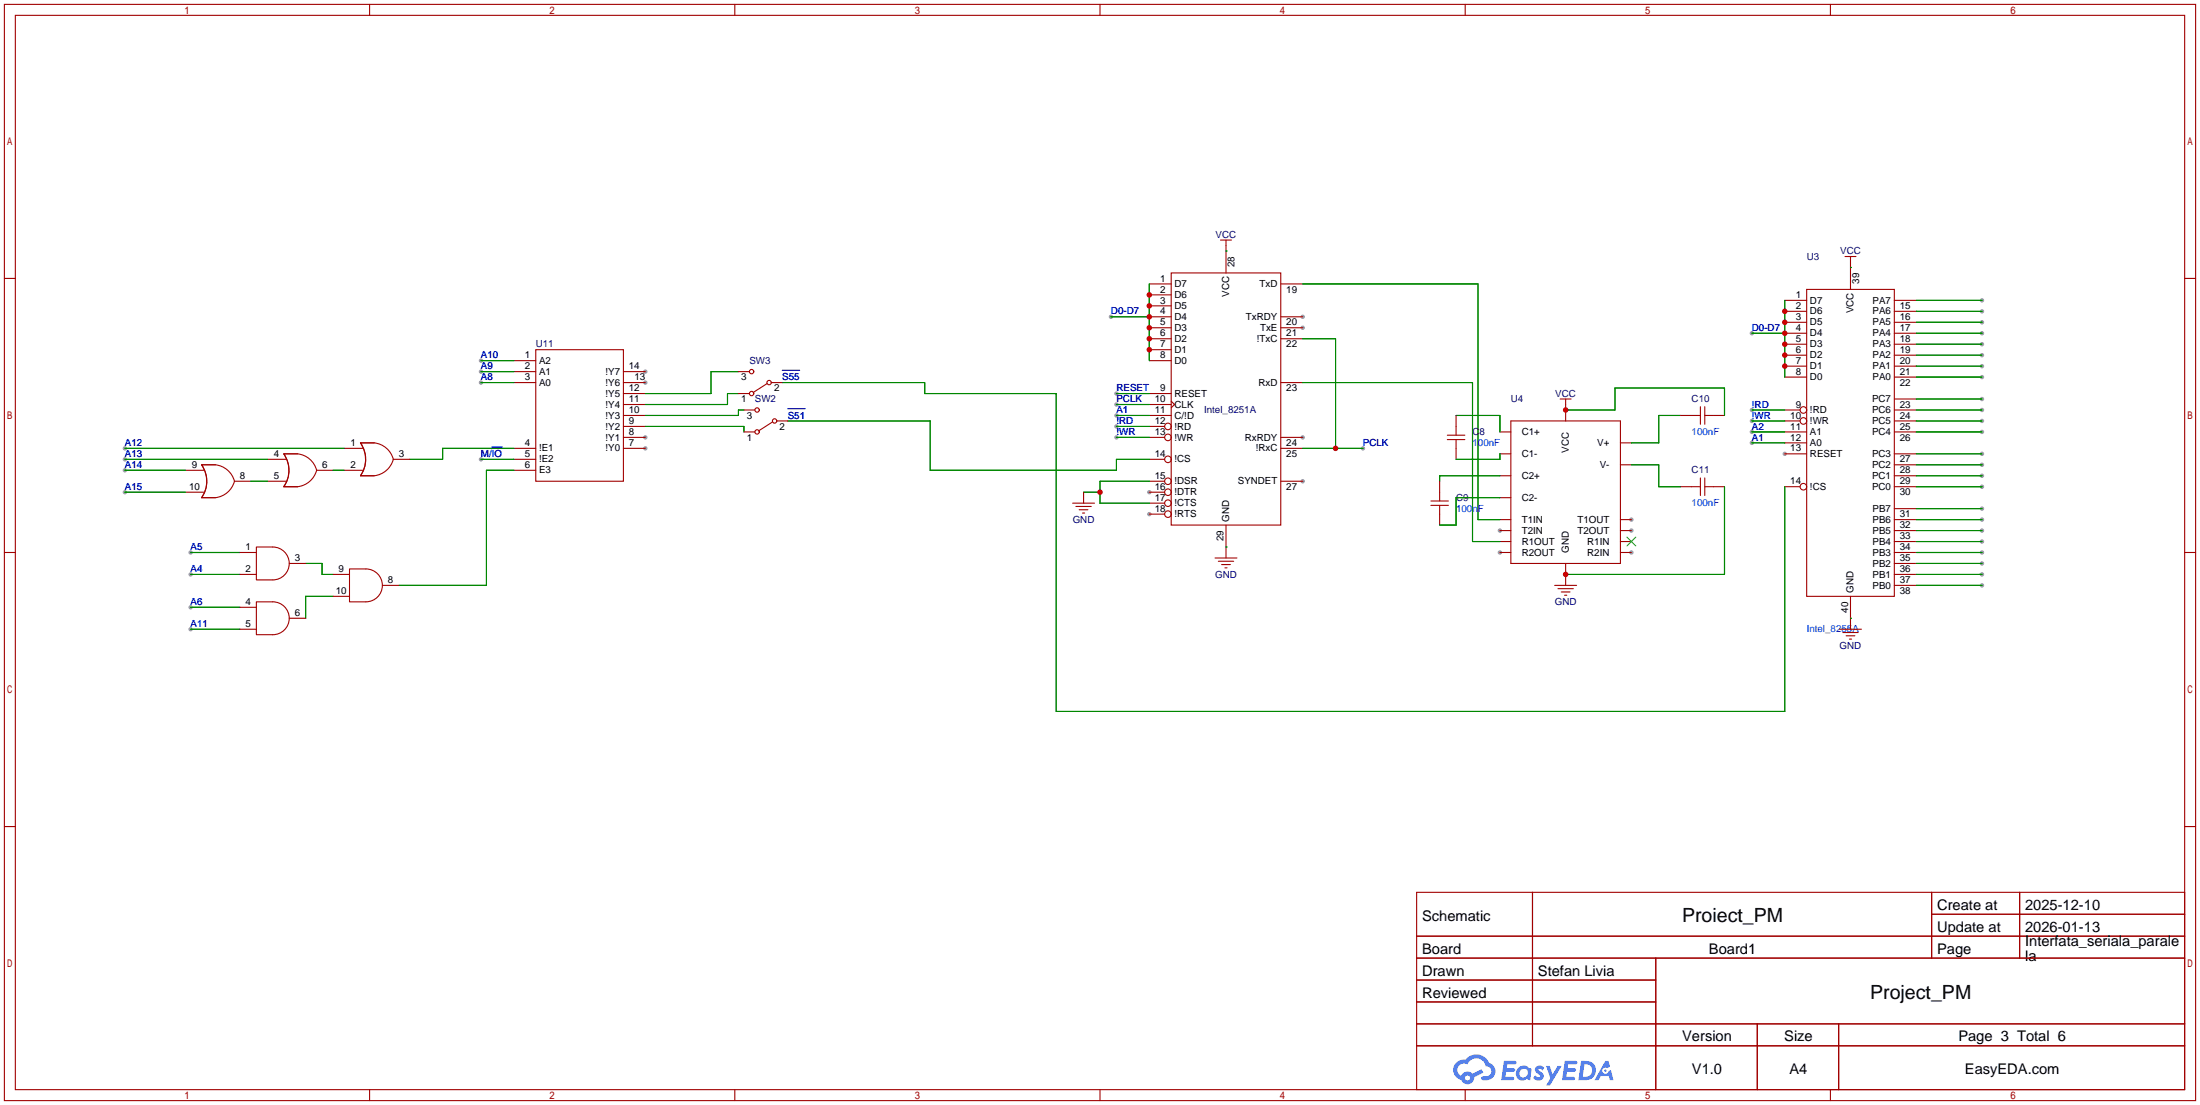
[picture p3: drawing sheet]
<svg xmlns="http://www.w3.org/2000/svg" width="510mm" height="256mm" viewBox="0 0 510 256" stroke-linecap="round" stroke-linejoin="round" font-family="sans-serif">
<g fill="#999">
<circle cx="413.8" cy="105.2" r=".51"/>
<circle cx="266.4" cy="114" r=".51"/>
<circle cx="266.4" cy="119.1" r=".51"/>
<circle cx="302" cy="73.4" r=".51"/>
<circle cx="302" cy="75.9" r=".51"/>
<circle cx="302" cy="101.3" r=".51"/>
<circle cx="302" cy="111.5" r=".51"/>
<circle cx="347.7" cy="122.9" r=".51"/>
<circle cx="347.7" cy="128" r=".51"/>
<circle cx="378.2" cy="120.4" r=".51"/>
<circle cx="378.2" cy="122.9" r=".51"/>
<circle cx="378.2" cy="128" r=".51"/>
<circle cx="149.6" cy="103.9" r=".51"/>
<circle cx="149.6" cy="101.3" r=".51"/>
<circle cx="149.6" cy="88.6" r=".51"/>
<circle cx="149.6" cy="86.1" r=".51"/>
<circle cx="257.6" cy="73.4" r=".51"/>
<circle cx="258.8" cy="93.7" r=".51"/>
<circle cx="258.8" cy="96.3" r=".51"/>
<circle cx="258.8" cy="98.8" r=".51"/>
<circle cx="258.8" cy="101.3" r=".51"/>
<circle cx="258.8" cy="91.2" r=".51"/>
<circle cx="316" cy="103.9" r=".51"/>
<circle cx="111.5" cy="83.6" r=".51"/>
<circle cx="111.5" cy="86.1" r=".51"/>
<circle cx="111.5" cy="88.6" r=".51"/>
<circle cx="406.1" cy="102.6" r=".51"/>
<circle cx="406.1" cy="100.1" r=".51"/>
<circle cx="406.1" cy="97.5" r=".51"/>
<circle cx="406.1" cy="95" r=".51"/>
<circle cx="406.1" cy="77.2" r=".51"/>
<circle cx="459.5" cy="77.2" r=".51"/>
<circle cx="459.5" cy="79.8" r=".51"/>
<circle cx="459.5" cy="82.3" r=".51"/>
<circle cx="459.5" cy="84.8" r=".51"/>
<circle cx="459.5" cy="87.4" r=".51"/>
<circle cx="459.5" cy="92.5" r=".51"/>
<circle cx="459.5" cy="95" r=".51"/>
<circle cx="459.5" cy="97.5" r=".51"/>
<circle cx="459.5" cy="100.1" r=".51"/>
<circle cx="459.5" cy="105.2" r=".51"/>
<circle cx="459.5" cy="107.7" r=".51"/>
<circle cx="459.5" cy="110.2" r=".51"/>
<circle cx="459.5" cy="112.8" r=".51"/>
<circle cx="459.5" cy="117.9" r=".51"/>
<circle cx="459.5" cy="120.4" r=".51"/>
<circle cx="459.5" cy="122.9" r=".51"/>
<circle cx="459.5" cy="125.5" r=".51"/>
<circle cx="459.5" cy="128" r=".51"/>
<circle cx="459.5" cy="130.6" r=".51"/>
<circle cx="459.5" cy="133.1" r=".51"/>
<circle cx="459.5" cy="135.6" r=".51"/>
<circle cx="459.5" cy="72.1" r=".51"/>
<circle cx="459.5" cy="74.7" r=".51"/>
<circle cx="459.5" cy="69.6" r=".51"/>
<circle cx="44.2" cy="128" r=".51"/>
<circle cx="44.2" cy="133.1" r=".51"/>
<circle cx="44.2" cy="145.8" r=".51"/>
<circle cx="29" cy="109" r=".51"/>
<circle cx="29" cy="114" r=".51"/>
<circle cx="29" cy="106.4" r=".51"/>
<circle cx="29" cy="103.9" r=".51"/>
<circle cx="44.2" cy="140.7" r=".51"/>
<circle cx="111.5" cy="106.4" r=".51"/>
</g>
<g fill="none" stroke="#a10000" stroke-width=".25">
<path d="M1 1h508v254h-508zM3.6 3.6h502.9v248.9h-502.9zM85.7 1v2.6M170.3 1v2.6M255 1v2.6M339.7 1v2.6M424.3 1v2.6M1 64.5h2.6M506.5 64.5h2.5M1 128h2.6M506.5 128h2.5M1 191.5h2.6"/>
<path d="M506.5 191.5h2.5M328.4 206.8h178.1v45.7h-178.1zM328.4 216.9h178.1M355.3 206.8v35.5M447.8 206.8v15.2M447.8 211.8h58.7M468.2 206.8v15.2M328.4 222h178.1M328.4 227.1h55.5M328.4 237.2h178.1M328.4 232.2h55.5M383.9 222v30.5"/>
<path d="M407.4 237.2v15.3M426.3 237.2v15.3M85.7 252.5v2.5M170.3 252.5v2.5M255 252.5v2.5M328.4 242.3h178.1M339.7 252.5v2.5M424.3 252.5v2.5"/>
</g>
<g fill="#5487ff">
<path d="M356.2 247.2a1.3 1.3 0 0 1 1.8 .2l-.4 .7a.54 .54 0 0 0-.9-.3l.1 .2a1.28 1.28 0 0 1 .8 2 1.53 1.53 0 0 1-2.2-.2l.5-.6 .8 .4a.31 .31 0 0 0 .4-.3 .31 .31 0 0 0-.3-.3 1.12 1.12 0 0 1-.6-1.8z"/>
<path d="M358.4 247h.9l.6 1.9 1.2-1.9h.9l-2.7 4.5h-.9l1-1.7z"/>
<path d="M348.7 245.8h2.2a.46 .46 0 0 1 .5 .1 .46 .46 0 0 1 .1 .5l-.3 .2h-1.8l-.1 .9h1.6a.4 .4 0 0 1 .4 .5 .4 .4 0 0 1-.4 .3h-1.7l-.2 1.2h1.4a.46 .46 0 0 1 .5 .1 .46 .46 0 0 1 .1 .5l-.3 .2h-2.7z"/>
<path d="M362.8 245.8h2.2a.47 .47 0 0 1 .5 .1 .47 .47 0 0 1 .1 .5l-.3 .2h-1.8l-.1 .9h1.6a.4 .4 0 0 1 .4 .5 .4 .4 0 0 1-.4 .3h-1.7l-.2 1.2h1.4a.46 .46 0 0 1 .5 .1 .46 .46 0 0 1 .1 .5l-.3 .2h-2.7z"/>
<path d="M372.2 245.8h.7l.4 1.4-.7 .3a.75 .75 0 0 0-1.1 .3 .75 .75 0 0 0 .5 1 .75 .75 0 0 0 .9-.6l.5-.3 .7 2.4h-.9l-.2-1h-1.9l-.5 1h-.9z"/>
<path d="M366.6 245.8l-.7 4.5h1.5a2.27 2.27 0 0 0 2.6-2.3 2.27 2.27 0 0 0-2.7-2.2zM367.3 246.6a1.5 1.5 0 0 1 1.8 1.5 1.5 1.5 0 0 1-1.9 1.4h-.3z"/>
<path d="M352 247.4a1.6 1.6 0 0 0-.3 2.3 1.6 1.6 0 0 0 2.3 .2l.8 .4 .3-2.5-.2-.3h-.5a1.58 1.58 0 0 0-2.4-.1zM352.6 248a.99 .99 0 0 1 1.6 .5 .99 .99 0 0 1-1.3 1.1 .98 .98 0 0 1-.3-1.6z"/>
<path d="M337.6 246.2a2.37 2.37 0 0 0 1.2 4 1.54 1.54 0 0 0 1.7 1 1.54 1.54 0 0 0 1.3-1.6l2.1-1.1-.5-.8-2 1.1a1.57 1.57 0 0 0-2.6 .5 1.5 1.5 0 0 1-.8-2.1 1.5 1.5 0 0 1 2.2-.6 2.23 2.23 0 0 1 2.3-1.4 2.23 2.23 0 0 1 2 1.9 1.16 1.16 0 0 1 1.2 1 1.16 1.16 0 0 1-1.1 1.3h-.6a.47 .47 0 0 0-.6 .4 .47 .47 0 0 0 .4 .5 2.14 2.14 0 0 0 2.7-1.3 2.14 2.14 0 0 0-1.3-2.8 3.2 3.2 0 0 0-5.5-.7l-1.1 .1zM339.6 249.8a.6 .6 0 0 1 1.2 0 .6 .6 0 0 1-1.2 0z"/>
<circle cx="372.2" cy="248.1" r=".28"/>
</g>
<g fill="none" stroke="#a10000" stroke-width=".25">
<path d="M283 55.6h2.5M284.2 55.6v7.6M427.7 59.4h2.6M429 59.4v7.7M266.4 65.8h5.1M266.4 68.3h5.1M266.4 70.9h5.1M266.4 73.4h5.1M266.4 75.9h5.1M266.4 78.5h5.1M271.5 63.2h25.4v58.5h-25.4zM296.9 65.8h5.1"/>
<path d="M296.9 73.4h5.1M296.9 75.9h5.1M296.9 78.5h5.1M413.8 69.6h5M413.8 72.1h5M413.8 74.7h5M413.8 77.2h5M413.8 79.8h5M418.8 67.1h20.4v71.1h-20.4zM439.2 69.6h5M439.2 72.1h5M439.2 74.7h5"/>
<path d="M439.2 77.2h5M439.2 79.8h5M119.1 83.6h5.1M119.1 88.6h5.1M119.1 86.1h5.1M124.2 81h20.3v30.5h-20.3zM144.5 91.2h5.1M144.5 93.7h5.1M144.5 96.3h5.1M144.5 98.8h5.1M144.5 88.6h5.1M144.5 86.1h5.1"/>
<path d="M171.2 91.2h2.5M171.2 86.1h2.5M172.5 95h2.5M177.8 88.9l-3.2 2M178.8 88.6h2.6M179.1 97.8l-3.2 2M180.1 97.5h2.5M266.4 81h5.1M266.4 83.6h5.1M266.4 91.2h5.1M266.4 93.7h5.1M266.4 96.3h5.1"/>
<path d="M266.4 98.8h3.6M271.5 93l.8 .7-.8 .8M296.9 88.6h5.1M337.6 96.3v4.5M350.3 97.5h25.4v33.1h-25.4zM361.7 92.5h2.5M363 92.5v5M389.6 96.3h4.6M394.2 94.2v4.1M395.2 96.3h4.6M395.2 94.2v4.1M413.8 82.3h5"/>
<path d="M413.8 84.8h5M413.8 87.4h5M413.8 95h3.5M413.8 97.5h3.5M439.2 82.3h5M439.2 84.8h5M439.2 87.4h5M439.2 95h5M439.2 97.5h5M439.2 92.5h5M42.9 114h4.3M42.9 109h4.3"/>
<path d="M46.7 107.7h3.2h-3.2a6.6 6.6 0 0 1 0 7.6h3.2h-3.2a6.7 6.7 0 0 0 0-7.6zM49.9 107.7a5.1 5.1 0 0 1 4.5 3.8M54.4 111.5a5.2 5.2 0 0 1-4.5 3.8M54.4 111.5h3.8M62 106.4h4.3M62 111.5h4.3M69 105.2h-3.2a6.6 6.6 0 0 1 0 7.6h3.2M69 105.2a5.1 5.1 0 0 1 4.4 3.8M73.4 109a5.2 5.2 0 0 1-4.4 3.8M73.4 109h3.8M79.8 103.9h4.3M79.8 109h4.3"/>
<path d="M86.7 102.6h-3.1a6.6 6.6 0 0 1 0 7.6h3.1M86.8 102.6a5.1 5.1 0 0 1 4.4 3.8M91.2 106.4a5.2 5.2 0 0 1-4.4 3.8M91.2 106.4h3.8M119.1 106.4h5.1M119.1 103.9h5.1M119.1 109h5.1M144.5 101.3h5.1M144.5 103.9h5.1M172.5 100.1h2.5M248.7 116.6h5M249.4 117.3h3.6"/>
<path d="M250.2 118.1h2M251 118.9h.5M251.2 114v2.6M266.4 101.3h3.6M266.4 106.4h3.6M266.4 111.5h3.6M266.4 114h3.6M266.4 116.6h3.6M266.4 119.1h3.6M296.9 101.3h5.1M296.9 111.5h5.1M296.9 103.9h5.1"/>
<path d="M331.7 116.1h4.1M331.7 117.1h4.1M333.8 111.5v4.6M333.8 117.1v4.6M335.5 100.8h4.1M335.5 101.9h4.1M337.6 101.9v4.5M347.7 100.1h2.6M347.7 105.2h2.6M347.7 110.2h2.6M347.7 115.3h2.6M375.7 102.6h2.5"/>
<path d="M375.7 107.7h2.5M389.6 112.8h4.6M394.2 110.7v4.1M395.2 112.8h4.6M395.2 110.7v4.1M413.8 100.1h5M413.8 102.6h5M413.8 105.2h5M413.8 112.8h3.5M439.2 100.1h5M439.2 105.2h5M439.2 112.8h5"/>
<path d="M439.2 107.7h5M439.2 110.2h5M439.2 117.9h5M55.6 128h3.8M55.6 133.1h3.8M59.4 126.7h3.8a3.8 3.8 0 0 1 3.9 3.9 3.8 3.8 0 0 1-3.9 3.8h-3.8zM59.4 139.4h3.8a3.8 3.8 0 0 1 3.9 3.9 3.8 3.8 0 0 1-3.9 3.8h-3.8zM67.1 130.6h3.8M77.2 133.1h3.8M77.2 138.2h3.8M81 131.8h3.8a3.8 3.8 0 0 1 3.8 3.8 3.8 3.8 0 0 1-3.8 3.8h-3.8zM88.6 135.6h3.9"/>
<path d="M281.7 129.3h5.1M282.4 130h3.6M283.2 130.8h2M284 131.6h.5M284.2 121.7v7.6M347.7 120.4h2.6M347.7 122.9h2.6M347.7 125.5h2.6M347.7 128h2.6M360.4 135.6h5.1M361.2 136.4h3.5M361.9 137.2h2.1"/>
<path d="M362.7 137.9h.5M363 130.6v5M375.7 120.4h2.5M375.7 122.9h2.5M375.7 125.5h2.5M375.7 128h2.5M429 138.2v7.6M439.2 120.4h5M439.2 122.9h5M439.2 125.5h5M439.2 128h5M439.2 130.6h5"/>
<path d="M439.2 133.1h5M439.2 135.6h5M55.6 145.8h3.8M55.6 140.7h3.8M67.1 143.3h3.8M426.5 145.8h5M427.2 146.6h3.6M428 147.3h2M428.8 148.1h.5"/>
<circle cx="174.2" cy="86.1" r=".51"/>
<circle cx="174.2" cy="91.2" r=".51"/>
<circle cx="175.5" cy="95" r=".51"/>
<circle cx="178.3" cy="88.6" r=".51"/>
<circle cx="179.6" cy="97.5" r=".51"/>
<circle cx="270.8" cy="98.8" r=".76"/>
<circle cx="418.1" cy="97.5" r=".76"/>
<circle cx="418.1" cy="95" r=".76"/>
<circle cx="175.5" cy="100.1" r=".51"/>
<circle cx="270.8" cy="116.6" r=".76"/>
<circle cx="270.8" cy="114" r=".76"/>
<circle cx="270.8" cy="101.3" r=".76"/>
<circle cx="270.8" cy="111.5" r=".76"/>
<circle cx="270.8" cy="119.1" r=".76"/>
<circle cx="270.8" cy="106.4" r=".76"/>
<circle cx="418.1" cy="112.8" r=".76"/>
</g>
<path d="M377.2 124.5l2 2M379.2 124.5l-2 2" fill="none" stroke="#3c3" stroke-width=".25"/>
<path d="M181.4 85.8h4M182.6 94.7h4.1M114 103.6h2.4" fill="none" stroke="#00f" stroke-width=".23"/>
<g fill="none" stroke="#008700" stroke-width=".25">
<path d="M284.2 58.2h.1M257.6 73.4h8.8M266.4 65.8v17.8M302 65.8h40.6v54.6h5.1M302 78.5h7.6v25.4M406.1 77.2h7.7M413.8 69.6v17.8M429 62h.1M444.2 77.2h15.3M444.2 79.8h15.3M444.2 72.1h15.3M444.2 74.7h15.3"/>
<path d="M444.2 69.6h15.3M111.5 88.6h7.6M111.5 83.6h7.6M111.5 86.1h7.6M149.6 98.8h22.9v1.3M171.2 91.2h-2.5v2.5h-19.1M171.2 86.1h-6.4v5.1h-15.2M172.5 95h-1.3v1.3h-21.6M181.4 88.6h33v2.6h30.5v73.6h168.9v-52M182.6 97.5h33v11.5h43.2v-2.6h7.6M258.8 93.7h7.6M258.8 96.3h7.6"/>
<path d="M258.8 98.8h7.6M258.8 91.2h7.6M302 88.6h39.4v36.9h6.3M337.6 96.3h10.1v3.8M363 95h11.4v-5.1h25.4v6.4M389.6 96.3h-5v6.3h-6.4M406.1 97.5h7.7M406.1 95h7.7M444.2 97.5h15.3M444.2 95h15.3M444.2 82.3h15.3M444.2 84.8h15.3"/>
<path d="M444.2 87.4h15.3M444.2 92.5h15.3M29 106.4h33M29 109h13.9M29 114h13.9M29 103.9h50.8M58.2 111.5h3.8M77.2 109h2.6M111.5 106.4h7.6M119.1 103.9h-16.5v2.5h-7.6M119.1 109h-6.3v26.6h-20.3M251.2 114h3.8"/>
<path d="M258.8 101.3h7.6M266.4 111.5h-11.4v5.1h11.4M302 103.9h14M347.7 105.2v1.2h-10.1M347.7 110.2h-13.9v1.3M347.7 115.3h-10.1v6.4h-3.8M378.2 107.7h6.4v5.1h5M399.8 112.8v20.3h-36.8M406.1 102.6h7.7M406.1 100.1h7.7M444.2 110.2h15.3M444.2 112.8h15.3"/>
<path d="M444.2 107.7h15.3M444.2 100.1h15.3M444.2 105.2h15.3M444.2 117.9h15.3M44.2 133.1h11.4M44.2 128h11.4M70.9 130.6h3.8v2.5h2.5M77.2 138.2h-6.3v5.1M284.2 126.7h.1M444.2 120.4h15.3M444.2 125.5h15.3M444.2 133.1h15.3"/>
<path d="M444.2 135.6h15.3M444.2 122.9h15.3M444.2 128h15.3M444.2 130.6h15.3M44.2 145.8h11.4M44.2 140.7h11.4M429 143.3h.1"/>
</g>
<g fill="#c00">
<circle cx="266.4" cy="68.3" r=".63"/>
<circle cx="266.4" cy="70.9" r=".63"/>
<circle cx="266.4" cy="73.4" r=".63"/>
<circle cx="266.4" cy="75.9" r=".63"/>
<circle cx="266.4" cy="78.5" r=".63"/>
<circle cx="266.4" cy="81" r=".63"/>
<circle cx="255" cy="114" r=".63"/>
<circle cx="309.6" cy="103.9" r=".63"/>
<circle cx="363" cy="95" r=".63"/>
<circle cx="363" cy="133.1" r=".63"/>
<circle cx="413.8" cy="72.1" r=".63"/>
<circle cx="413.8" cy="74.7" r=".63"/>
<circle cx="413.8" cy="77.2" r=".63"/>
<circle cx="413.8" cy="79.8" r=".63"/>
<circle cx="413.8" cy="82.3" r=".63"/>
<circle cx="413.8" cy="84.8" r=".63"/>
</g>
<g font-size="4.5">
<text x="390" y="213.6">Proiect_PM</text>
<text x="433.6" y="231.4">Project_PM</text>
</g>
<g font-size="3.4">
<text x="329.7" y="213.4">Schematic</text>
<text x="449.1" y="210.8">Create at</text>
<text x="449.1" y="215.9">Update at</text>
<text x="469.5" y="210.8">2025-12-10</text>
<text x="469.5" y="215.9">2026-01-13</text>
<text x="329.7" y="221">Board</text>
<text x="396.2" y="221">Board1</text>
<text x="449.1" y="221">Page</text>
<text x="469.5" y="219.3">Interfata_seriala_parale</text>
<text x="329.7" y="226.1">Drawn</text>
<text x="356.6" y="226.1">Stefan Livia</text>
<text x="469.5" y="222.7">la</text>
<text x="329.7" y="231.1">Reviewed</text>
<text x="390" y="241.3">Version</text>
<text x="413.6" y="241.3">Size</text>
<text x="454" y="241.3">Page 3 Total 6</text>
<text x="392.3" y="248.9">V1.0</text>
<text x="414.9" y="248.9">A4</text>
<text x="455.5" y="248.9">EasyEDA.com</text>
</g>
<g font-size="2.3" fill="#000080">
<text x="281.8" y="55.1">VCC</text>
<text x="426.6" y="58.9">VCC</text>
<text x="418.8" y="60.2">U3</text>
<text x="124.2" y="80.5">U11</text>
<text x="173.7" y="84.3">SW3</text>
<text x="175" y="93.2">SW2</text>
<text x="279.1" y="95.7">Intel_8251A</text>
<text x="350.3" y="93.2">U4</text>
<text x="360.6" y="91.9">VCC</text>
<text x="392.2" y="93.2">C10</text>
<text x="341.4" y="100.8">C8</text>
<text x="392.2" y="109.7">C11</text>
<text x="337.6" y="116">C9</text>
<text x="248.7" y="121.1">GND</text>
<text x="281.7" y="133.8">GND</text>
<text x="360.4" y="140.2">GND</text>
<text x="426.5" y="150.3">GND</text>
</g>
<g font-size="2.3">
<text x="269" y="65.2">1</text>
<text x="286.2" y="62" transform="rotate(-90 286.2 62)">28</text>
<text x="431" y="65.8" transform="rotate(-90 431 65.8)">39</text>
<text x="269" y="67.8">2</text>
<text x="269" y="70.3">3</text>
<text x="272.3" y="66.5">D7</text>
<text x="272.3" y="69.1">D6</text>
<text x="272.3" y="71.6">D5</text>
<text x="285" y="68.8" transform="rotate(-90 285 68.8)">VCC</text>
<text x="292" y="66.5">TxD</text>
<text x="298.2" y="67.8">19</text>
<text x="416.3" y="69.1">1</text>
<text x="416.3" y="71.6">2</text>
<text x="419.6" y="70.3">D7</text>
<text x="434.1" y="70.3">PA7</text>
<text x="440.4" y="71.6">15</text>
<text x="269" y="72.9">4</text>
<text x="269" y="75.4">5</text>
<text x="269" y="77.9">6</text>
<text x="272.3" y="74.1">D4</text>
<text x="272.3" y="76.7">D3</text>
<text x="288.9" y="74.1">TxRDY</text>
<text x="292.1" y="76.7">TxE</text>
<text x="298.2" y="75.4">20</text>
<text x="298.2" y="77.9">21</text>
<text x="416.3" y="74.1">3</text>
<text x="416.3" y="76.7">4</text>
<text x="419.6" y="72.9">D6</text>
<text x="419.6" y="75.4">D5</text>
<text x="419.6" y="77.9">D4</text>
<text x="429.7" y="72.6" transform="rotate(-90 429.7 72.6)">VCC</text>
<text x="434.1" y="72.9">PA6</text>
<text x="434.1" y="75.4">PA5</text>
<text x="434.1" y="77.9">PA4</text>
<text x="440.4" y="74.1">16</text>
<text x="440.4" y="76.7">17</text>
<text x="121.7" y="83">1</text>
<text x="269" y="80.5">7</text>
<text x="269" y="83">8</text>
<text x="272.3" y="79.2">D2</text>
<text x="272.3" y="81.8">D1</text>
<text x="291.4" y="79.2">!TxC</text>
<text x="298.2" y="80.5">22</text>
<text x="416.3" y="79.2">5</text>
<text x="416.3" y="81.8">6</text>
<text x="419.6" y="80.5">D3</text>
<text x="419.6" y="83">D2</text>
<text x="434.1" y="80.5">PA3</text>
<text x="434.1" y="83">PA2</text>
<text x="440.4" y="79.2">18</text>
<text x="440.4" y="81.8">19</text>
<text x="121.7" y="85.6">2</text>
<text x="121.7" y="88.1">3</text>
<text x="125" y="84.3">A2</text>
<text x="125" y="86.8">A1</text>
<text x="125" y="89.4">A0</text>
<text x="140.4" y="89.4">!Y6</text>
<text x="140.4" y="86.8">!Y7</text>
<text x="145.8" y="85.6">14</text>
<text x="147.1" y="88.1">13</text>
<text x="171.8" y="88.1">3</text>
<text x="272.3" y="84.3">D0</text>
<text x="291.8" y="89.4">RxD</text>
<text x="416.3" y="84.3">7</text>
<text x="416.3" y="86.8">8</text>
<text x="419.6" y="85.6">D1</text>
<text x="419.6" y="88.1">D0</text>
<text x="434.1" y="85.6">PA1</text>
<text x="434.1" y="88.1">PA0</text>
<text x="440.4" y="84.3">20</text>
<text x="440.4" y="86.8">21</text>
<text x="440.4" y="89.4">22</text>
<text x="140.4" y="94.5">!Y4</text>
<text x="140.4" y="91.9">!Y5</text>
<text x="145.8" y="95.7">10</text>
<text x="145.8" y="93.2">11</text>
<text x="145.8" y="90.6">12</text>
<text x="171.8" y="93.2">1</text>
<text x="179.5" y="90.6">2</text>
<text x="267.7" y="93.2">10</text>
<text x="267.7" y="95.7">11</text>
<text x="269" y="90.6">9</text>
<text x="272.3" y="91.9">RESET</text>
<text x="272.3" y="94.5">CLK</text>
<text x="298.2" y="90.6">23</text>
<text x="416.3" y="94.5">9</text>
<text x="419.6" y="95.7">!RD</text>
<text x="434" y="93.2">PC7</text>
<text x="434" y="95.7">PC6</text>
<text x="440.4" y="94.5">23</text>
<text x="140.4" y="99.5">!Y2</text>
<text x="140.4" y="97">!Y3</text>
<text x="145.8" y="100.8">8</text>
<text x="145.8" y="98.3">9</text>
<text x="173.1" y="97">3</text>
<text x="180.7" y="99.5">2</text>
<text x="267.7" y="98.3">12</text>
<text x="267.7" y="100.8">13</text>
<text x="272.3" y="97">C/!D</text>
<text x="272.3" y="99.5">!RD</text>
<text x="352.8" y="100.8">C1+</text>
<text x="415.1" y="97">10</text>
<text x="415.1" y="99.5">11</text>
<text x="419.6" y="98.3">!WR</text>
<text x="419.6" y="100.8">A1</text>
<text x="434" y="98.3">PC5</text>
<text x="434" y="100.8">PC4</text>
<text x="440.4" y="97">24</text>
<text x="440.4" y="99.5">25</text>
<text x="63.5" y="105.9">4</text>
<text x="81.3" y="103.3">1</text>
<text x="92.5" y="105.9">3</text>
<text x="121.7" y="103.3">4</text>
<text x="121.7" y="105.9">5</text>
<text x="125" y="104.6">!E1</text>
<text x="125" y="107.2">!E2</text>
<text x="140.4" y="104.6">!Y0</text>
<text x="140.4" y="102.1">!Y1</text>
<text x="145.8" y="103.3">7</text>
<text x="173.1" y="102.1">1</text>
<text x="267.7" y="105.9">14</text>
<text x="272.3" y="102.1">!WR</text>
<text x="272.3" y="107.2">!CS</text>
<text x="288.6" y="102.1">RxRDY</text>
<text x="291.1" y="104.6">!RxC</text>
<text x="298.2" y="103.3">24</text>
<text x="298.2" y="105.9">25</text>
<text x="352.8" y="105.9">C1-</text>
<text x="363.7" y="104.9" transform="rotate(-90 363.7 104.9)">VCC</text>
<text x="370.3" y="103.3">V+</text>
<text x="415.1" y="102.1">12</text>
<text x="415.1" y="104.6">13</text>
<text x="419.6" y="103.3">A0</text>
<text x="419.6" y="105.9">RESET</text>
<text x="434" y="105.9">PC3</text>
<text x="440.4" y="102.1">26</text>
<text x="440.4" y="107.2">27</text>
<text x="43.8" y="113.5">10</text>
<text x="44.5" y="108.4">9</text>
<text x="55.6" y="111">8</text>
<text x="63.5" y="111">5</text>
<text x="74.7" y="108.4">6</text>
<text x="81.3" y="108.4">2</text>
<text x="121.7" y="108.4">6</text>
<text x="125" y="109.7">E3</text>
<text x="267.7" y="111">15</text>
<text x="267.7" y="113.5">16</text>
<text x="272.3" y="112.2">!DSR</text>
<text x="287" y="112.2">SYNDET</text>
<text x="298.2" y="113.5">27</text>
<text x="352.8" y="111">C2+</text>
<text x="370.9" y="108.4">V-</text>
<text x="415.1" y="112.2">14</text>
<text x="419.6" y="113.5">!CS</text>
<text x="434" y="108.4">PC2</text>
<text x="434" y="111">PC1</text>
<text x="434" y="113.5">PC0</text>
<text x="440.4" y="109.7">28</text>
<text x="440.4" y="112.2">29</text>
<text x="267.7" y="116">17</text>
<text x="267.7" y="118.6">18</text>
<text x="272.3" y="114.8">!DTR</text>
<text x="272.3" y="117.3">!CTS</text>
<text x="272.3" y="119.9">!RTS</text>
<text x="352.8" y="116">C2-</text>
<text x="434.1" y="118.6">PB7</text>
<text x="440.4" y="114.8">30</text>
<text x="440.4" y="119.9">31</text>
<text x="283.7" y="125.5" transform="rotate(-90 283.7 125.5)">29</text>
<text x="285" y="120.9" transform="rotate(-90 285 120.9)">GND</text>
<text x="352.8" y="121.1">T1IN</text>
<text x="352.8" y="123.7">T2IN</text>
<text x="365.7" y="121.1">T1OUT</text>
<text x="365.7" y="123.7">T2OUT</text>
<text x="434.1" y="121.1">PB6</text>
<text x="434.1" y="123.7">PB5</text>
<text x="440.4" y="122.4">32</text>
<text x="440.4" y="124.9">33</text>
<text x="56.9" y="127.5">1</text>
<text x="68.3" y="130">3</text>
<text x="352.8" y="126.2">R1OUT</text>
<text x="352.8" y="128.7">R2OUT</text>
<text x="363.7" y="128" transform="rotate(-90 363.7 128)">GND</text>
<text x="368" y="126.2">R1IN</text>
<text x="368" y="128.7">R2IN</text>
<text x="434.1" y="126.2">PB4</text>
<text x="434.1" y="128.7">PB3</text>
<text x="434.1" y="131.3">PB2</text>
<text x="440.4" y="127.5">34</text>
<text x="440.4" y="130">35</text>
<text x="56.9" y="132.6">2</text>
<text x="77.9" y="137.6">10</text>
<text x="78.5" y="132.6">9</text>
<text x="89.9" y="135.1">8</text>
<text x="429.7" y="137.4" transform="rotate(-90 429.7 137.4)">GND</text>
<text x="434.1" y="133.8">PB1</text>
<text x="434.1" y="136.4">PB0</text>
<text x="440.4" y="132.6">36</text>
<text x="440.4" y="135.1">37</text>
<text x="440.4" y="137.6">38</text>
<text x="56.9" y="140.2">4</text>
<text x="68.3" y="142.7">6</text>
<text x="428.5" y="142" transform="rotate(-90 428.5 142)">40</text>
<text x="56.9" y="145.3">5</text>
</g>
<g font-size="2.3" fill="#00f">
<text x="257.6" y="72.9">D0-D7</text>
<text x="406.1" y="76.7">D0-D7</text>
<text x="111.5" y="83">A10</text>
<text x="111.5" y="85.6">A9</text>
<text x="111.5" y="88.1">A8</text>
<text x="181.4" y="88.1">S55</text>
<text x="258.8" y="93.2">PCLK</text>
<text x="258.8" y="95.7">A1</text>
<text x="258.8" y="90.6">RESET</text>
<text x="406.1" y="94.5">!RD</text>
<text x="182.6" y="97">S51</text>
<text x="258.8" y="98.3">!RD</text>
<text x="258.8" y="100.8">!WR</text>
<text x="392.2" y="100.8">100nF</text>
<text x="406.1" y="99.5">A2</text>
<text x="406.1" y="97">!WR</text>
<text x="29" y="105.9">A13</text>
<text x="29" y="103.3">A12</text>
<text x="111.5" y="105.9">M/IO</text>
<text x="316" y="103.3">PCLK</text>
<text x="341.4" y="103.3">100nF</text>
<text x="406.1" y="102.1">A1</text>
<text x="29" y="108.4">A14</text>
<text x="29" y="113.5">A15</text>
<text x="337.6" y="118.6">100nF</text>
<text x="392.2" y="117.3">100nF</text>
<text x="44.2" y="127.5">A5</text>
<text x="44.2" y="132.6">A4</text>
<text x="44.2" y="140.2">A6</text>
<text x="44.2" y="145.3">A11</text>
<text x="418.8" y="146.5">Intel_8255A</text>
</g>
</svg>
